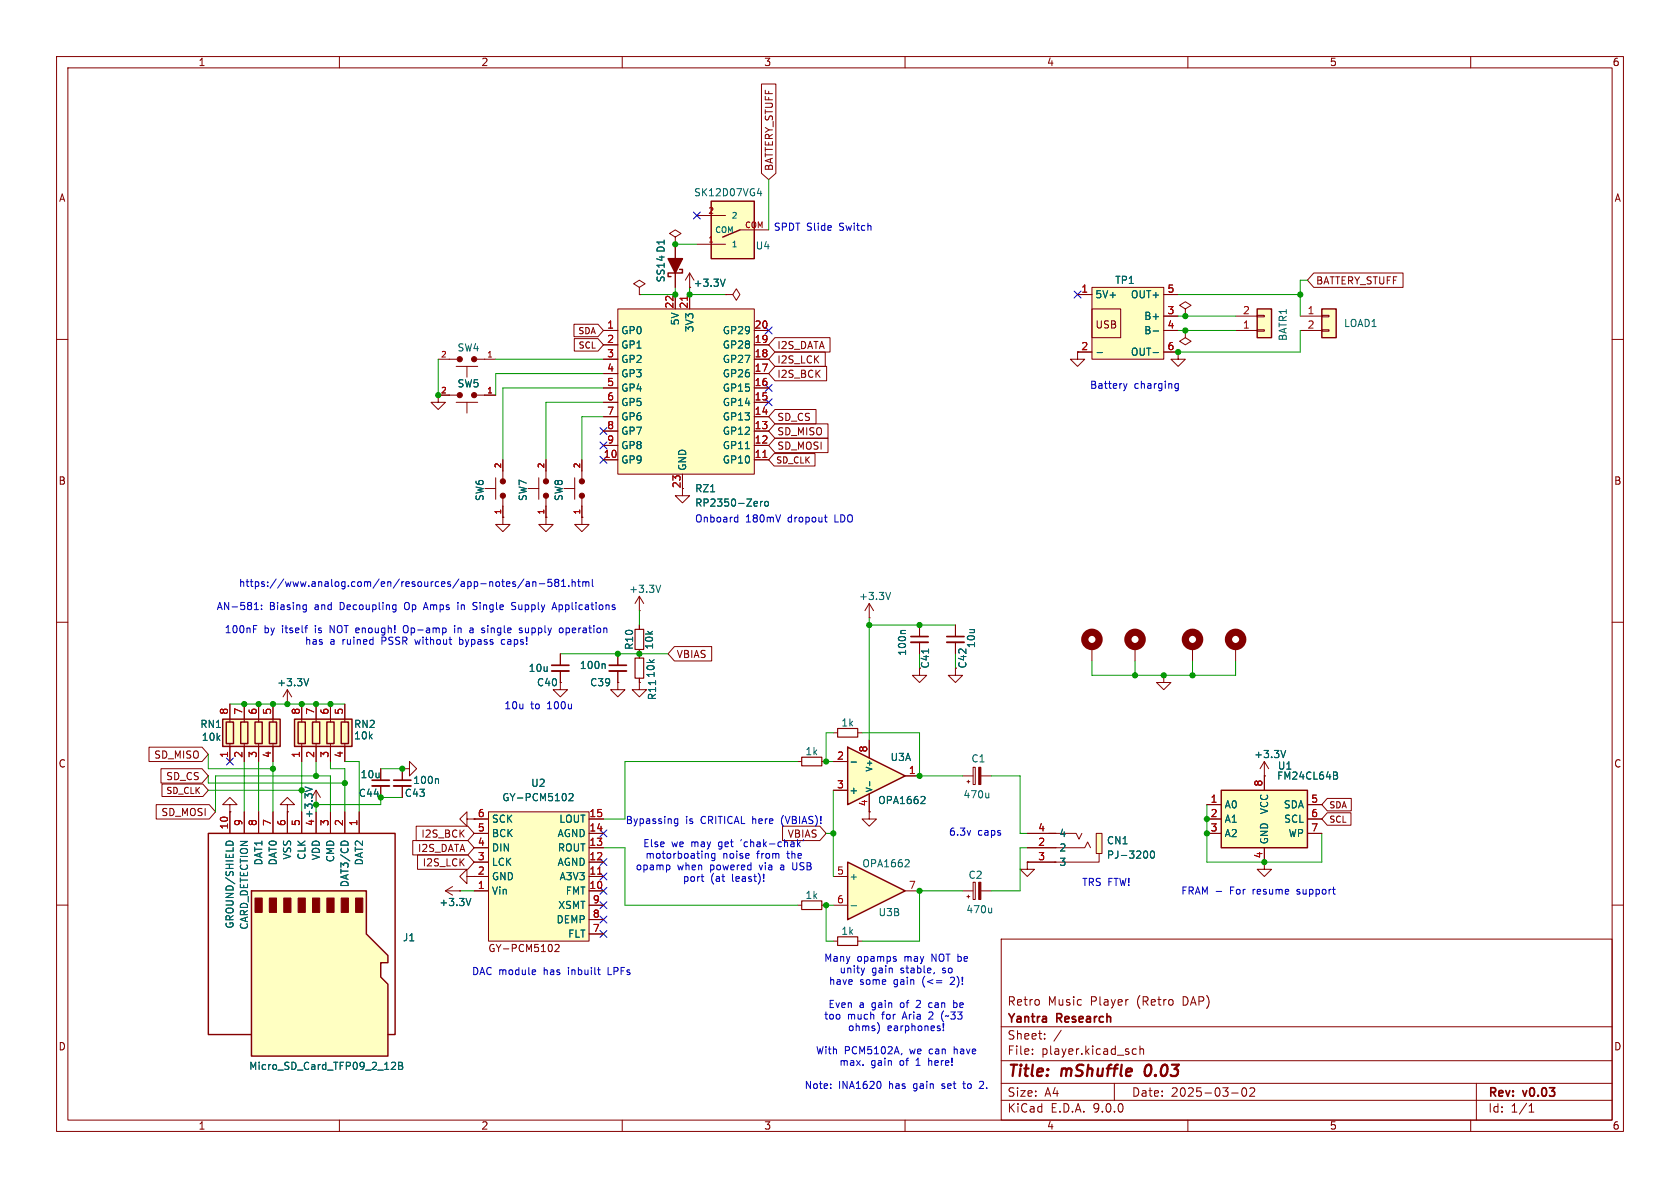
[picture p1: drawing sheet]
<svg xmlns="http://www.w3.org/2000/svg" width="297mm" height="210mm" viewBox="0 0 297 210" stroke-linecap="round" stroke-linejoin="round" font-family="sans-serif">
<g fill="none" stroke="#840000" stroke-width=".18">
<path d="M10 10h277v190h-277zM12 12h273v186h-273zM60 10v2M110 10v2M160 10v2M210 10v2M260 10v2M10 60h2M285 60h2M10 110h2M285 110h2M10 160h2"/>
<path d="M177 166h108v32h-108zM285 160h2M60 198v2M110 198v2M160 198v2M177 194.5h108M177 191.5h108M177 187.5h108M177 181.5h108M182.5 186.3v.1M182.5 185.5v.1M184.7 183.6v.1"/>
<path d="M184.7 182.8v.1M187.6 182.1l-1.3 2M197 191.5v3M200.2 186.1l.3 .3 .4-.1M200.9 185.5l-.4-.1-.3 .3M201.5 185.5l.2-.1 .4 .1 .1 .9M201.5 184.9v1.5M210 198v2M217.7 193.2h1.2M219.7 192.4l.2-.1a.81 .81 0 0 1 .6 .6 .81 .81 0 0 1-.3 .8l-.2 .1a.81 .81 0 0 1-.3-1.4zM221 192.4l.5-.1 .2 .1 .1 .3-.9 1.1h.9M260 198v2"/>
<path d="M261 191.5v6.5M270.3 196.6h.9M270.3 195.5l.4-.4v1.5"/>
</g>
<path d="M202.6 188.6a1.52 1.52 0 0 0 0 1.5" fill="none" stroke="#840000" stroke-width=".4"/>
<path d="M125.7 35.6h7.6v10.1h-7.6z" fill="#ffffc2"/>
<path d="M125.7 35.6h7.6v10.1h-7.6zM130.8 40.6l-3 1.3" fill="none" stroke="#840000" stroke-width=".25"/>
<g fill="none" stroke="#840000" stroke-width=".18">
<path d="M123.2 38.1h5.1M123.2 43.2h5.1M130.8 40.6h5.1M77.5 69.9h3.3M80.6 71.1h3.9M82.5 71.1v1.9M84.3 69.9h3.3M88.9 91.4v1.3h1.3l-1.3 1.3-1.3-1.3h1.3M88.9 91.4h.1M99.1 115.6v2M99.1 118.6v2.1M99.1 120.7v1.2h1.2l-1.2 1.3-1.3-1.3h1.3"/>
<path d="M99.1 120.7h.1"/>
</g>
<path d="M133.9 34.2h.8M134.5 33.8v.8" fill="none" stroke="#006464" stroke-width=".18"/>
<g fill="#840000" stroke="#840000" stroke-width=".18">
<circle cx="83.8" cy="69.9" r=".46"/>
<circle cx="81.3" cy="69.9" r=".46"/>
</g>
<path d="M97.5 117.6h3.1" fill="none" stroke="#840000" stroke-width=".3"/>
<path d="M97.5 118.6h3.1" fill="none" stroke="#840000" stroke-width=".33"/>
<path d="M109.2 54.6h24.1v29.2h-24.1z" fill="#ffffc2"/>
<g fill="none" stroke="#840000" stroke-width=".18">
<path d="M106.7 58.4h2.5M109.2 54.6h24.1v29.2h-24.1zM119.4 52.1v2.5M121.9 52.1v2.5M133.3 58.4h2.6M106.7 61h2.5M106.7 63.5h2.5M106.7 66h2.5M106.7 68.6h2.5M106.7 71.1h2.5M106.7 73.7h2.5M106.7 76.2h2.5"/>
<path d="M106.7 78.7h2.5M133.3 61h2.6M133.3 63.5h2.6M133.3 66h2.6M133.3 68.6h2.6M133.3 71.1h2.6M133.3 73.7h2.6M133.3 76.2h2.6M133.3 78.7h2.6M208.3 62.2v1.3h1.2l-1.2 1.3-1.3-1.3h1.3M208.3 62.2h.1M85.7 86.4h1.9"/>
<path d="M87.6 84.5v3.8M88.9 81.3v3.3M88.9 88.1v3.3M93.3 86.4h1.9M95.2 84.5v3.8M96.5 91.4v1.3h1.3l-1.3 1.3-1.3-1.3h1.3M96.5 91.4h.1M96.5 81.3v3.3M96.5 88.1v3.3M99.7 86.4h1.9M101.6 84.5v3.8M102.9 91.4v1.3h1.2l-1.2 1.3-1.3-1.3h1.3"/>
<path d="M102.9 91.4h.1M102.9 81.3v3.3M102.9 88.1v3.3M106.7 81.3h2.5M120.6 83.8v2.6M133.3 81.3h2.6M67.3 135.9v2M67.3 138.9v2.1M71.1 135.9h1.3v-1.3l1.3 1.3-1.3 1.3v-1.3M71.1 135.9h.1M71.1 135.9v2M71.1 138.9v2.1"/>
</g>
<path d="M121.5 52.4v.7M134.9 80.9h.7" fill="none" stroke="#a90000" stroke-width=".18"/>
<path d="M131.8 79.3h.7M134.5 88.6v.9M134.8 88.6l-.3 .3M135.2 88.8l.2-.2 .4 .2v.4l-.1 .2-.3 .1-.2-.1zM77.3 137.7l.2 .1v.7" fill="none" stroke="#006464" stroke-width=".18"/>
<g fill="#840000" stroke="#840000" stroke-width=".18">
<circle cx="96.5" cy="87.6" r=".46"/>
<circle cx="96.5" cy="85.1" r=".46"/>
<circle cx="88.9" cy="87.6" r=".46"/>
<circle cx="88.9" cy="85.1" r=".46"/>
<circle cx="102.9" cy="87.6" r=".46"/>
<circle cx="102.9" cy="85.1" r=".46"/>
</g>
<path d="M65.8 137.9h3M69.6 137.9h3" fill="none" stroke="#840000" stroke-width=".3"/>
<path d="M65.8 138.9h3M69.6 138.9h3" fill="none" stroke="#840000" stroke-width=".33"/>
<path d="M39.4 127.1h10.1v4.9h-10.1z" fill="#ffffc2"/>
<path d="M39.4 127.1h10.1v4.9h-10.1zM40 127.6h1.3v3.8h-1.3zM42.5 127.6h1.3v3.8h-1.3zM45.1 127.6h1.3v3.8h-1.3zM47.6 127.6h1.3v3.8h-1.3z" fill="none" stroke="#840000" stroke-width=".25"/>
<path d="M40.6 124.5v3.1M40.6 131.4v3.2M43.2 124.5v3.1M43.2 131.4v3.2M45.7 124.5v3.1M45.7 131.4v3.2M48.3 124.5v3.1M48.3 131.4v3.2" fill="none" stroke="#840000" stroke-width=".18"/>
<path d="M193 50.8h12.7v12.7h-12.7z" fill="#ffffc2"/>
<g fill="none" stroke="#840000" stroke-width=".18">
<path d="M190.5 52.1h2.5M193 54.6h5.1v5.1h-5.1zM193 50.8h12.7v12.7h-12.7zM205.7 52.1h2.6M205.7 55.9h2.6M205.7 58.4h2.6M209.5 58.4v1.3l1.1 .6-1.1 .7-1-.7 1-.6M209.5 58.4h.1M209.5 54.6l1.1-.6-1.1-.7-1 .7 1 .6v1.3M209.5 55.9h.1M193 62.2h-2.5v1.3h1.3l-1.3 1.3-1.3-1.3h1.3M205.7 62.2h2.6"/>
<path d="M168.9 118.1v1.3h1.3l-1.3 1.3-1.3-1.3h1.3M168.9 118.1h.1M193 114.3v2.5M200.7 114.3v2.5M210.8 114.3v2.5M218.4 114.3v2.5M50.8 124.5h.1M50.8 121.9l-.8 1.3M50.8 121.9l.8 1.3M50.8 121.9v2.6M170.2 137.2h1.8M170.9 138.2h.5"/>
<path d="M171.2 137.9v.5M172 135.6h.4v3.1h-.4zM173.4 137.2h1.9"/>
</g>
<path d="M203.9 58.5h.9M194 62.3h.9M203.9 62.3h.9M54.6 120l-.5 1.2M174.8 140.2v.8M174.8 140.9l-.2 .1" fill="none" stroke="#006464" stroke-width=".18"/>
<g fill="none" stroke="#840000" stroke-width="1.3">
<circle cx="193" cy="113" r="1.27"/>
<circle cx="200.7" cy="113" r="1.27"/>
<circle cx="210.8" cy="113" r="1.27"/>
<circle cx="218.4" cy="113" r="1.27"/>
</g>
<path d="M173 135.6h.4v3.1h-.4z" fill="#840000" stroke="#840000" stroke-width=".18"/>
<path d="M222.2 54.6h2.6v5.1h-2.6z" fill="#ffffc2"/>
<path d="M222.2 54.6h2.6v5.1h-2.6z" fill="none" stroke="#840000" stroke-width=".25"/>
<path d="M218.4 58.4h3.8M218.4 55.9h3.8M222.2 58.3h1.3v.2h-1.3zM222.2 55.8h1.3v.2h-1.3z" fill="none" stroke="#840000" stroke-width=".18"/>
<path d="M233.7 54.6h2.5v5.1h-2.5z" fill="#ffffc2"/>
<path d="M233.7 54.6h2.5v5.1h-2.5z" fill="none" stroke="#840000" stroke-width=".25"/>
<path d="M229.9 55.9h3.8M229.9 58.4h3.8M233.7 55.8h1.2v.2h-1.2zM233.7 58.3h1.2v.2h-1.2zM162.6 118.1v1.3h1.2l-1.2 1.3-1.3-1.3h1.3M162.6 110.5v2M162.6 113.5v2.1M168.9 110.5v2M168.9 113.5v2.1M153.7 143.5v1.3h1.2l-1.2 1.3-1.3-1.3h1.3M153.7 143.5h.1M223.5 152.4v1.3h1.3l-1.3 1.2-1.3-1.2h1.3" fill="none" stroke="#840000" stroke-width=".18"/>
<path d="M161 112.5h3.1M167.4 112.5h3" fill="none" stroke="#840000" stroke-width=".3"/>
<path d="M161 113.5h3.1M167.4 113.5h3" fill="none" stroke="#840000" stroke-width=".33"/>
<path d="M160.1 111.5h-.7l-.2 .1M164.2 114.7v.8" fill="none" stroke="#006464" stroke-width=".18"/>
<path d="M149.9 132.1l10.1 5.1-10.1 5z" fill="#ffffc2"/>
<path d="M149.9 132.1l10.1 5.1-10.1 5z" fill="none" stroke="#840000" stroke-width=".25"/>
<path d="M147.3 134.6h2.6M147.3 139.7h2.6M153.7 130.8v3.2M160 137.2h2.6M153.7 140.3v3.2" fill="none" stroke="#840000" stroke-width=".18"/>
<path d="M150.5 134.7h.9M153.7 138.2v.7M163.3 140.8l.2 .2v.3l-.8 .8h.8" fill="none" stroke="#006464" stroke-width=".18"/>
<path d="M149.9 152.4l10.1 5.1-10.1 5.1z" fill="#ffffc2"/>
<path d="M149.9 152.4l10.1 5.1-10.1 5.1z" fill="none" stroke="#840000" stroke-width=".25"/>
<path d="M205.7 119.4v1.3h1.3l-1.3 1.2-1.2-1.2h1.2M205.7 119.4h.1M147.3 154.9h2.6M160 157.5h2.6M147.3 160h2.6" fill="none" stroke="#840000" stroke-width=".18"/>
<path d="M160.5 152l.2 .2v.3l-.7 .7h.7M150.5 160.1h.9" fill="none" stroke="#006464" stroke-width=".18"/>
<path d="M193.8 147.3h1v3.6h-1z" fill="#ffffc2"/>
<g fill="none" stroke="#840000" stroke-width=".18">
<path d="M223.5 137.2h.1M223.5 134.6l-.7 1.3M223.5 134.6l.8 1.3M223.5 134.6v2.6M170.2 157.5h1.8M170.9 158.5h.5M171.2 158.2v.6M172 156h.4v3h-.4zM173.4 157.5h1.9M181.6 149.9h10.2l.5-1.1 .5 1.1M181.6 152.4h5.1M181.6 147.3h5.1"/>
<path d="M185.4 147.3h4.9l.4 1 .6-1M193.8 147.3h1v3.6h-1zM194.3 150.9v1.5h-7.9"/>
</g>
<path d="M227.3 132.7l-.4 1.2M202.7 150.5l.2 .4-.2 .7M203.5 150.6l.2-.2a.68 .68 0 0 1 .4 .7 .68 .68 0 0 1-.4 .6l-.2-.1-.1-.4zM175.3 160.5v.9M175.3 161.2l-.2 .2" fill="none" stroke="#006464" stroke-width=".18"/>
<path d="M173 156h.4v3h-.4z" fill="#840000" stroke="#840000" stroke-width=".18"/>
<path d="M215.9 139.7h15.2v10.2h-15.2z" fill="#ffffc2"/>
<path d="M215.9 139.7h15.2v10.2h-15.2z" fill="none" stroke="#840000" stroke-width=".25"/>
<g fill="none" stroke="#840000" stroke-width=".18">
<path d="M121.9 50.8h.1M121.9 48.3l-.7 1.2M121.9 48.3l.8 1.2M121.9 48.3v2.5M128.3 52.1h1.2l.7-1 .6 1-.6 1-.7-1M128.3 52.1h.1M141 134.6h.7M145.3 134.6h.7M147.3 129.5h.8M151.6 129.5h.8M223.5 137.2v2.5M78.7 157.5l1.3 .7"/>
<path d="M78.7 157.5h2.6M80 156.7l-1.3 .8M81.3 157.5h.1M82.5 154.9v-1.2l-1.2 1.2 1.2 1.3v-1.3h1.3M213.4 142.2h2.5M213.4 144.8h2.5M213.4 147.3h2.5M223.5 149.9v2.5M231.1 142.2h2.6M231.1 144.8h2.6M231.1 147.3h2.6M141 160h.7"/>
<path d="M145.3 160h.7"/>
</g>
<path d="M128.2 49.3l-.4 1.3M235.8 136.5l.6 .1v.2l-.2 .3M235.8 137.1h.4M236.2 137.1l.3 .2-.1 .3-.6 .1M83.2 158.8l-.4 1.3" fill="none" stroke="#006464" stroke-width=".18"/>
<path d="M141.7 133.9h3.6v1.5h-3.6zM148.1 128.8h3.5v1.5h-3.5zM141.7 159.3h3.6v1.5h-3.6z" fill="none" stroke="#840000" stroke-width=".2"/>
<path d="M52.1 127.1h10.1v4.9h-10.1z" fill="#ffffc2"/>
<path d="M52.1 127.1h10.1v4.9h-10.1zM52.7 127.6h1.3v3.8h-1.3zM55.2 127.6h1.3v3.8h-1.3zM57.8 127.6h1.3v3.8h-1.3zM60.3 127.6h1.3v3.8h-1.3z" fill="none" stroke="#840000" stroke-width=".25"/>
<g fill="none" stroke="#840000" stroke-width=".18">
<path d="M153.7 109.2h.1M153.7 106.7l-.8 1.3M153.7 106.7l.7 1.3M153.7 106.7v2.5M53.3 124.5v3.1M53.3 131.4v3.2M55.9 124.5v3.1M55.9 131.4v3.2M58.4 124.5v3.1M58.4 131.4v3.2M61 124.5v3.1M61 131.4v3.2"/>
<path d="M181.6 152.4v1.3h1.3l-1.3 1.2-1.3-1.2h1.3M181.6 152.4h.1M147.3 166.4h.8M151.6 166.4h.8"/>
</g>
<path d="M157.4 104.7l-.4 1.3" fill="none" stroke="#006464" stroke-width=".18"/>
<path d="M148.1 165.6h3.5v1.5h-3.5z" fill="none" stroke="#840000" stroke-width=".2"/>
<path d="M44.4 157.5h20.4v7.6l3.8 3.8v1.3h-1.3v2.5l1.3 1.3v12.7h-24.2z" fill="#ffffc2"/>
<path d="M44.4 157.5h20.4v7.6l3.8 3.8v1.3h-1.3v2.5l1.3 1.3v12.7h-24.2zM44.4 182.9h-7.6v-35.6h33v35.6h-1.2" fill="none" stroke="#840000" stroke-width=".25"/>
<g fill="#840000" stroke="#840000" stroke-width=".18">
<path d="M62.9 158.8h1.2v2.5h-1.2z"/>
<path d="M60.3 158.8h1.3v2.5h-1.3z"/>
<path d="M57.8 158.8h1.3v2.5h-1.3z"/>
<path d="M55.2 158.8h1.3v2.5h-1.3z"/>
<path d="M52.7 158.8h1.3v2.5h-1.3z"/>
<path d="M50.2 158.8h1.2v2.5h-1.2z"/>
<path d="M47.6 158.8h1.3v2.5h-1.3z"/>
<path d="M45.1 158.8h1.3v2.5h-1.3z"/>
</g>
<g fill="none" stroke="#840000" stroke-width=".18">
<path d="M40.6 142.2h1.3l-1.3-1.2-1.2 1.2h1.2v1.3M40.6 143.5h.1M40.6 143.5v3.8M43.2 143.5v3.8M45.7 143.5v3.8M48.3 143.5v3.8M50.8 142.2h1.3l-1.3-1.2-1.3 1.2h1.3v1.3M50.8 143.5h.1M50.8 143.5v3.8M53.3 143.5v3.8M55.9 143.5v3.8M58.4 143.5v3.8"/>
<path d="M61 143.5v3.8M63.5 143.5v3.8"/>
</g>
<path d="M39.9 149.1a.68 .68 0 0 1 .7-.4 .68 .68 0 0 1 .6 .4M60.3 148.9l.5-.2 .7 .2M69.4 187.8h.4l.1 .3-.7 .9h.7M70.5 187.8h.4l.2 .2-.2 .4 .2 .1 .1 .3-.2 .2h-.5zM70.5 188.4h.4" fill="none" stroke="#006464" stroke-width=".18"/>
<path d="M86.4 143.5h17.7v22.9h-17.7z" fill="#ffffc2"/>
<g fill="none" stroke="#840000" stroke-width=".18">
<path d="M134.6 14.9h2.6v15.7l-1.3 1.2-1.3-1.2zM101.5 57.3h4.2l1 1.1-1 1.1h-4.2zM101.5 59.9h4.2l1 1.1-1 1.1h-4.2zM106.7 58.4h2.5M113 50.8l-1-.6 1-.7 1 .7-1 .6v1.3M113 52.1h.1M119.4 41.9l-1-.6 1-.7 1 .7-1 .6v1.3M119.4 43.2h.1M119.4 43.2v7.6M119.4 52.1v2.5M121.9 50.8h.1M121.9 52.1v2.5"/>
<path d="M128.3 52.1h.1M133.3 58.4h2.6M137 59.7h9.7v2.5h-9.7l-1.1-1.2zM190.5 52.1h2.5M205.7 58.4h2.6M205.7 52.1h2.6M205.7 55.9h2.6M209.5 55.9h.1M209.5 58.4h.1M232.3 48.3h15.7v2.5h-15.7l-1.2-1.3zM77.5 63.5h3.3M79.5 69.9h-2v1.2h1.2l-1.2 1.3-1.3-1.3h1.3"/>
<path d="M80.6 64.8h3.9M82.5 64.8v1.9M84.3 63.5h3.3M85.6 69.9h2M106.7 63.5h2.5M106.7 61h2.5M106.7 66h2.5M106.7 68.6h2.5M106.7 71.1h2.5M106.7 73.7h2.5M106.7 76.2h2.5M106.7 78.7h2.5"/>
<path d="M133.3 63.5h2.6M133.3 61h2.6M133.3 66h2.6M133.3 68.6h2.6M133.3 71.1h2.6M133.3 73.7h2.6M133.3 76.2h2.6M133.3 78.7h2.6M137 64.8h9.1v2.5h-9.1l-1.1-1.3zM137 74.9h9.4v2.6h-9.4l-1.1-1.3zM137 77.5h9.4v2.5h-9.4l-1.1-1.3zM137 72.4h7.3v2.5h-7.3l-1.1-1.2z"/>
<path d="M137 62.2h8.9v2.6h-8.9l-1.1-1.3zM190.5 62.2h2.5M205.7 62.2h2.6M208.3 62.2h.1M88.9 91.4h.1M88.9 81.3v2M88.9 89.4v2M96.5 91.4h.1M96.5 81.3v2M96.5 89.4v2M102.9 91.4h.1M102.9 81.3v2"/>
<path d="M102.9 89.4v2M106.7 81.3h2.5M120.6 83.8v3.8h1.3l-1.3 1.3-1.2-1.3h1.2M133.3 81.3h2.6M136.9 80.2h7.2v2.2h-7.2l-1-1.1zM99.1 115.6v2M99.1 118.6v2.1M109.2 115.6v2M109.2 118.6v2.1M113 108h.1M113 105.4v2.6M113 110.5v.8"/>
<path d="M113 114.8v1.5M113 119.9v.8M113 105.4l-.7 1.3M113 105.4l.8 1.3M119.2 114.3h6.6v2.5h-6.6l-1.1-1.2zM162.6 110.5v2M162.6 113.5v2.1M168.9 118.1h.1M168.9 110.5v2M168.9 113.5v2.1M26.3 132.1h9.4l1.1 1.3-1.1 1.2h-9.4zM28.5 135.9h7.2l1.1 1.3-1.1 1.2h-7.2z"/>
<path d="M28.6 138.6h7.3l.9 1.1-.9 1.1h-7.3zM40.6 124.5v2.5M40.6 132.1v2.5M43.2 124.5v2.5M43.2 132.1v2.5M45.7 124.5v2.5M45.7 132.1v2.5M48.3 124.5v2.5M48.3 132.1v2.5M50.8 124.5h.1M53.3 124.5v2.5M53.3 132.1v2.5"/>
<path d="M55.9 139.7l.7 1.3M55.9 124.5v2.5M55.9 132.1v2.5M58.4 124.5v2.5M58.4 132.1v2.5M61 124.5v2.5M61 132.1v2.5M67.3 135.9v2M67.3 138.9v2.1M71.1 135.9h.1M71.1 135.9v2M71.1 138.9v2.1"/>
<path d="M99.1 120.7h.1M109.2 120.7v1.2h1.3l-1.3 1.3-1.3-1.3h1.3M109.2 120.7h.1M113 120.7v1.2h1.3l-1.3 1.3-1.2-1.3h1.2M113 120.7h.1M147.3 134.6h2.6M147.3 139.7h2.6M153.7 130.8v3.2M160 137.2h2.6M223.5 137.2h.1M223.5 137.2v2.5M27.6 142.2h9.4l1.1 1.3-1.1 1.3h-9.4z"/>
<path d="M40.6 143.5h.1M40.6 143.5v3.8M43.2 143.5v3.8M45.7 143.5v3.8M48.3 143.5v3.8M50.8 143.5h.1M50.8 143.5v3.8M53.3 143.5v3.8M55.9 143.5v3.8M58.4 143.5v3.8M61 143.5v3.8M63.5 143.5v3.8"/>
<path d="M73 148.6h9.7l1.1 1.3-1.1 1.2h-9.7zM73.6 146h9.1l1.1 1.3-1.1 1.3h-9.1zM73.8 151.1h8.9l1.1 1.3-1.1 1.3h-8.9zM81.3 157.5h.1M82.5 144.8v-1.3l-1.2 1.3 1.2 1.3v-1.3h1.3M83.8 144.8h.1M83.8 144.8h2.6M83.8 147.3h2.6M83.8 149.9h2.6M83.8 152.4h2.6M83.8 154.9h2.6M83.8 157.5h2.6"/>
<path d="M86.4 143.5h17.7v22.9h-17.7zM104.1 144.8h2.6M104.1 147.3h2.6M104.1 149.9h2.6M104.1 152.4h2.6M104.1 154.9h2.6M104.1 157.5h2.6M138.3 146h6.6l1.1 1.3-1.1 1.3h-6.6zM153.7 143.5h.1M153.7 140.3v3.2M181.6 152.4h.1M181.6 147.3h5.1"/>
<path d="M181.6 149.9h5.1M181.6 152.4h5.1M213.4 144.8h2.5M213.4 147.3h2.5M213.4 142.2h2.5M223.5 149.9v2.5M231.1 144.8h2.6M231.1 147.3h2.6M231.1 142.2h2.6M234.6 141.1h4.3v2.2h-4.3l-.9-1.1zM234.6 143.7h4.2v2.2h-4.2l-.9-1.1zM98.1 167.1l.5-.2 .2 .4-.7 .9h.7"/>
<path d="M104.1 160h2.6M104.1 162.6h2.6M104.1 165.1h2.6"/>
</g>
<path d="M121.5 52.4v.7M134.9 80.9h.7M105.7 154.5h.7" fill="none" stroke="#a90000" stroke-width=".18"/>
<g fill="none" stroke="#006464" stroke-width=".18">
<path d="M128.2 49.3l-.4 1.3M203.9 58.5h.9M131.8 79.3h.7M194 62.3h.9M203.9 62.3h.9M134.5 88.6v.9M134.8 88.6l-.3 .3M135.2 88.8l.2-.2 .4 .2v.4l-.1 .2-.3 .1-.2-.1zM54.6 120l-.5 1.2M106.8 117.3l.2 .2v.7M116.8 103.4l-.4 1.3M160.1 111.5h-.7l-.2 .1"/>
<path d="M164.2 114.7v.8M53.9 139.1l1.3 .4M77.3 137.7l.2 .1v.7M115.9 120.3v.7M150.5 134.7h.9M153.7 138.2v.7M227.3 132.7l-.4 1.2M235.8 136.5l.6 .1v.2l-.2 .3M235.8 137.1h.4M236.2 137.1l.3 .2-.1 .3-.6 .1M39.9 149.1a.68 .68 0 0 1 .7-.4 .68 .68 0 0 1 .6 .4M60.3 148.9l.5-.2 .7 .2"/>
<path d="M83.2 158.8l-.4 1.3M100.6 140.4l.5-.1 .2 .3-.8 .9h.8M163.3 140.8l.2 .2v.3l-.8 .8h.8M202.7 150.5l.2 .4-.2 .7M203.5 150.6l.2-.2a.68 .68 0 0 1 .4 .7 .68 .68 0 0 1-.4 .6l-.2-.1-.1-.4zM69.4 187.8h.4l.1 .3-.7 .9h.7M70.5 187.8h.4l.2 .2-.2 .4 .2 .1 .1 .3-.2 .2h-.5zM70.5 188.4h.4"/>
</g>
<path d="M107.7 117.6h3" fill="none" stroke="#840000" stroke-width=".3"/>
<path d="M107.7 118.6h3" fill="none" stroke="#840000" stroke-width=".33"/>
<path d="M112.3 111.3h1.5v3.5h-1.5zM112.3 116.3h1.5v3.6h-1.5z" fill="none" stroke="#840000" stroke-width=".2"/>
<g fill="#840000" stroke="#840000" stroke-width=".18">
<circle cx="83.8" cy="63.5" r=".46"/>
<circle cx="81.3" cy="63.5" r=".46"/>
</g>
<path d="M118.1 45.7h2.5l-1.2 2.6z" fill="#840000" stroke="#840000" stroke-width=".25"/>
<path d="M120.1 47.6h.5v.7h-2.5v.6h.5" fill="none" stroke="#840000" stroke-width=".25"/>
<g fill="none" stroke="#009600" stroke-width=".18">
<path d="M135.9 31.8v8.8M119.4 50.8v1.3h-6.4M119.4 43.2h3.8M121.9 50.8v1.3h6.4M208.3 52.1h21.6M208.3 58.4h10.1M208.3 55.9h10.1M229.9 58.4v3.8h-21.6M231.1 49.5h-1.2v6.4M77.5 63.5v6.4M87.6 63.5h19.1M106.7 66h-19.1v3.9"/>
<path d="M106.7 68.6h-17.8v12.7M106.7 71.1h-10.2v10.2M106.7 73.7h-3.8v7.6M99.1 115.6h19M113 108v2.5M153.7 109.2v21.6M153.7 110.5h15.2M168.9 115.6v2.5M193 116.8v2.6h25.4v-2.6M200.7 116.8v2.6M210.8 116.8v2.6M36.8 133.4v2.5h11.5"/>
<path d="M36.8 137.2v1.2h24.2M36.8 139.7h16.5M40.6 124.5h20.4M43.2 134.6v8.9M45.7 134.6v8.9M48.3 134.6v8.9M53.3 134.6v8.9M55.9 134.6v2.6M58.4 134.6v1.3h2.6v7.6M61 134.6h2.5v8.9M67.3 135.9h3.8M141 134.6h-30.5v10.2h-3.8"/>
<path d="M147.3 129.5h-1.3v5.1h1.3M147.3 139.7v15.2M152.4 129.5h10.2v7.7h7.6M175.3 137.2h5v10.1h1.3M38.1 143.5v-6.3h20.3v6.3M71.1 141h-3.8v1.2h-11.4M81.3 157.5h2.5M106.7 149.9h3.8v10.1h30.5M146 147.3h1.3M170.2 157.5h-7.6v8.9h-10.2M181.6 149.9h-1.3v7.6h-5M213.4 142.2v10.2h20.3v-5.1"/>
<path d="M147.3 160h-1.3v6.4h1.3"/>
</g>
<g fill="none" stroke="#000084" stroke-width=".18">
<path d="M122.6 37.5l1.2 1.2M123.8 37.5l-1.2 1.2M135.3 57.8l1.2 1.2M136.5 57.8l-1.2 1.2M189.9 51.5l1.2 1.2M191.1 51.5l-1.2 1.2M106.1 75.6l1.2 1.2M106.1 78.1l1.2 1.2M107.3 75.6l-1.2 1.2M107.3 78.1l-1.2 1.2M135.3 70.5l1.2 1.2M135.3 68l1.2 1.2"/>
<path d="M136.5 70.5l-1.2 1.2M136.5 68l-1.2 1.2M106.1 80.7l1.2 1.2M107.3 80.7l-1.2 1.2M40 134l1.2 1.2M41.2 134l-1.2 1.2M106.1 146.7l1.2 1.2M106.1 159.4l1.2 1.2M106.1 154.3l1.2 1.2M106.1 151.8l1.2 1.2M106.1 156.9l1.2 1.2M107.3 146.7l-1.2 1.2"/>
<path d="M107.3 159.4l-1.2 1.2M107.3 154.3l-1.2 1.2M107.3 151.8l-1.2 1.2M107.3 156.9l-1.2 1.2M106.1 162l1.2 1.2M106.1 164.5l1.2 1.2M107.3 162l-1.2 1.2M107.3 164.5l-1.2 1.2"/>
</g>
<g fill="none" stroke="#0000c2" stroke-width=".18">
<path d="M198.6 67.8l.3 .9M198.9 68.7l-.1 .3M199.2 67.8l-.3 .9M207.8 68.5l.1 .2 .4-.1M208.3 67.8v1l-.2 .3-.3-.1M208.3 67.9l-.4-.1-.1 .1M130.1 91.4l.3 .1M130.4 91v1.3M130.4 92.2l-.3 .1M138 91l-.4 1.3M145.7 91.4h.5M145.9 92.1l.3 .2"/>
<path d="M44.8 111.2h.4M44.8 110.6h.6M45 107.8h.7M45.1 106.8l.2-.3v1.3M46.2 107.6v.2M46.2 107v.1M53.8 106.9l.4 .1M53.9 111h.5M54.2 107.7l-.4 .1M54.2 106.9v1l-.3 .3M54.4 110.6h-.3M69.6 106.9l.4 .1"/>
<path d="M70 107.7l-.4 .1M70 106.9v1l-.1 .2-.3 .1M71.8 110.6a.43 .43 0 0 0-.5 .4v.4a.43 .43 0 0 0 .5 .5M75 107.4h.6M75.3 106.5l-.5 1.3M80.4 110.6v.1M80.4 111v.9M80.9 106.5v.1M80.9 106.9v.9M81.2 112.6v1.3M81.2 113.8l.2 .1M81.4 113.1h-.2"/>
<path d="M83.2 111h.3l.1 .2v.7M83.6 107.7h.6M83.6 106.9l.1 .1 .5 .2M83.6 111.8l-.4 .1M83.6 111.3l-.4 .1M84.3 106.6l-.4-.1-.3 .2M88.7 113.1l-.1 .6 .1 .1 .4 .1M91.1 102.9l-.3-.1-.2 .2 .1 .2 .4 .1v.3h-.5M91.2 106.6l-.5-.1-.2 .1v.4l.5 .2 .2 .3-.3 .3-.5-.1M91.8 111.2l.5 .4-.1 .3-.4-.1M92.3 111.1l-.3-.1-.2 .2M92.6 102.3l-1.1 1.7"/>
<path d="M92.9 111l.1 .8M93 102.9h.5l.1 .8M93.6 103.1l-.4 .1-.2 .2 .2 .3 .4-.1M94.2 103l.2-.2 .3 .1v.8M94.2 102.8v.9M95.3 103.2h1M97.5 102.4h-.6v.6l.1-.1 .5 .1 .1 .1-.1 .5-.2 .1-.4-.1M97.6 107.8l.4-1.3 .4 1.3M97.7 107.4h.6M98.3 103l-.2 .2v.4l.2 .1 .4-.1 .1-.2v-.2l-.3-.2M98.3 103l-.2-.3 .2-.3h.2l.3 .2-.3 .4M98.3 103h.2"/>
<path d="M99.1 111l.3 .1 .1 .1v.5l-.4 .2M99.3 103.7h.7M99.3 102.8l.3-.4v1.3M100.1 111.8l.4 .1M100.1 111v1.3M100.5 111l-.4 .1M100.5 103.6v.1M101.1 103l.2-.2 .3 .1 .1 .8M101.1 102.4v1.3M102.1 102.8h.5M102.3 102.4v1.1l.3 .2M103 103l.4-.2 .2 .2"/>
<path d="M103 102.8v.9M103.6 103l.1-.2 .3 .1 .1 .8M103.6 103v.7M104.7 102.4v1.1l.2 .2M118.3 153l.1 .5-.2 .3M119.8 144.7v1.1l-.2 .2-.3-.1M119.8 144.8l-.3-.1-.3 .3 .1 .5h.5M123.9 155h.5M124.2 155.7l.2 .1M125.2 150.9v.8M125.9 150.9l-.1 .2v.5l.2 .1h.4M126 150.9h.4"/>
<path d="M126.4 150.9v1l-.3 .2h-.3M134.9 154.6l.1 .7M135 155.7v.1M135 154.5v.8M135.1 154.6l-.1 .7M140.1 152.5v1l.3 .3M141 148.4v1.3M141.1 149.2l.4 .5M141.5 148.8l-.5 .5M215 157.6h1M94.3 171.4l.3 .1 .1 .2-.6 .2M94.6 172.2l-.3 .1"/>
<path d="M105.6 171.4h.5M105.9 172.2l.2 .1M152.8 171.1l-.3 .9M158.3 169.5l.2 .2-.2 .2M158.3 169.1h.1M164.4 177.3l-.2 .2v.4l.2 .2M165.2 171.9l-.1 .3M166.6 179.1l-.2 .5 .2 .7M168.6 176.8v1.3M168.6 178.1h.4M169 177.3h-.4M146.9 192.3v.1"/>
<path d="M146.9 191.6v.2M152.6 188.2v.1M155.2 180.8a1.49 1.49 0 0 1 0 1.8M155.6 191.3l.1 .3-.1 .7M159.4 186.2l-.1 .3M166.1 181.8l.1 .2-.1 .2M166.1 181.4h.1M166.7 181l.1 .7M166.8 182.1v.1M166.8 180.9v.8M166.8 181v.7M170.2 191.6h.5"/>
<path d="M170.4 191.2v1.2M173.6 191.2l-.4 .1M173.8 191.7l-.7 .7h.8"/>
</g>
<g fill="#009600" stroke="#009600" stroke-width=".18">
<circle cx="109.2" cy="115.6" r=".46"/>
<circle cx="53.3" cy="124.5" r=".46"/>
<circle cx="55.9" cy="124.5" r=".46"/>
<circle cx="48.3" cy="124.5" r=".46"/>
<circle cx="50.8" cy="124.5" r=".46"/>
<circle cx="67.3" cy="141" r=".46"/>
<circle cx="71.1" cy="135.9" r=".46"/>
<circle cx="45.7" cy="124.5" r=".46"/>
<circle cx="43.2" cy="124.5" r=".46"/>
<circle cx="58.4" cy="124.5" r=".46"/>
<circle cx="223.5" cy="152.4" r=".46"/>
<circle cx="213.4" cy="144.8" r=".46"/>
<circle cx="213.4" cy="147.3" r=".46"/>
<circle cx="205.7" cy="119.4" r=".46"/>
<circle cx="200.7" cy="119.4" r=".46"/>
<circle cx="113" cy="115.6" r=".46"/>
<circle cx="146" cy="160" r=".46"/>
<circle cx="119.4" cy="43.2" r=".46"/>
<circle cx="121.9" cy="52.1" r=".46"/>
<circle cx="119.4" cy="52.1" r=".46"/>
<circle cx="55.9" cy="137.2" r=".46"/>
<circle cx="53.3" cy="139.7" r=".46"/>
<circle cx="55.9" cy="142.2" r=".46"/>
<circle cx="48.3" cy="135.9" r=".46"/>
<circle cx="61" cy="138.4" r=".46"/>
<circle cx="153.7" cy="110.5" r=".46"/>
<circle cx="162.6" cy="110.5" r=".46"/>
<circle cx="146" cy="134.6" r=".46"/>
<circle cx="147.3" cy="147.3" r=".46"/>
<circle cx="162.6" cy="157.5" r=".46"/>
<circle cx="162.6" cy="137.2" r=".46"/>
<circle cx="209.5" cy="55.9" r=".46"/>
<circle cx="208.3" cy="62.2" r=".46"/>
<circle cx="209.5" cy="58.4" r=".46"/>
<circle cx="229.9" cy="52.1" r=".46"/>
<circle cx="210.8" cy="119.4" r=".46"/>
<circle cx="77.5" cy="69.9" r=".46"/>
</g>
<g font-size="2.8" fill="#840000">
<text x="178" y="190.9">Title:</text>
<text x="187.7" y="190.9">mShuffle</text>
<text x="203.2" y="190.9">0.03</text>
</g>
<g font-size="2.1" fill="#840000">
<text x="178" y="178">Retro</text>
<text x="185.2" y="178">Music</text>
<text x="192.8" y="178">Player</text>
<text x="201.1" y="178">(Retro</text>
<text x="209.3" y="178">DAP)</text>
<text x="178" y="184">Sheet:</text>
<text x="178" y="181.2">Yantra</text>
<text x="186.9" y="181.2">Research</text>
<text x="178" y="186.7">File:</text>
<text x="184.1" y="186.7">player.kicad_sch</text>
<text x="178" y="196.9">KiCad</text>
<text x="178" y="194.1">Size:</text>
<text x="184.7" y="194.1">A4</text>
<text x="185.7" y="196.9">E.D.A.</text>
<text x="193.3" y="196.9">9.0.0</text>
<text x="200" y="194.1">Date:</text>
<text x="207" y="194.1">2025-03-02</text>
<text x="263" y="194.3">Rev:</text>
<text x="263" y="196.9">Id:</text>
<text x="267.1" y="196.9">1/1</text>
<text x="269.4" y="194.3">v0.03</text>
</g>
<g font-size="1.8" fill="#840000">
<text x="35" y="11.9">1</text>
<text x="85" y="11.9">2</text>
<text x="135" y="11.9">3</text>
<text x="185" y="11.9">4</text>
<text x="235" y="11.9">5</text>
<text x="285" y="11.9">6</text>
<text x="10.3" y="35.9">A</text>
<text x="136.8" y="30.3" transform="rotate(-90 136.8 30.3)">BATTERY_STUFF</text>
<text x="285.3" y="35.9">A</text>
<text x="232.6" y="50.5">BATTERY_STUFF</text>
<text x="193.6" y="58.3">USB</text>
<text x="137.3" y="61.9">I2S_DATA</text>
<text x="137.3" y="64.5">I2S_LCK</text>
<text x="137.3" y="67">I2S_BCK</text>
<text x="137.3" y="77.2">SD_MISO</text>
<text x="137.3" y="74.6">SD_CS</text>
<text x="137.3" y="79.7">SD_MOSI</text>
<text x="10.3" y="85.9">B</text>
<text x="120.4" y="86.4" transform="rotate(-90 120.4 86.4)">23</text>
<text x="285.3" y="85.9">B</text>
<text x="119.5" y="116.5">VBIAS</text>
<text x="10.3" y="135.9">C</text>
<text x="27.2" y="134.3">SD_MISO</text>
<text x="285.3" y="135.9">C</text>
<text x="29.3" y="138.1">SD_CS</text>
<text x="28.4" y="144.5">SD_MOSI</text>
<text x="74.4" y="148.3">I2S_BCK</text>
<text x="73.8" y="150.8">I2S_DATA</text>
<text x="74.6" y="153.4">I2S_LCK</text>
<text x="84.4" y="154.7">2</text>
<text x="86.2" y="168.5">GY-PCM5102</text>
<text x="10.3" y="185.9">D</text>
<text x="285.3" y="185.9">D</text>
<text x="35" y="199.9">1</text>
<text x="85" y="199.9">2</text>
<text x="135" y="199.9">3</text>
<text x="185" y="199.9">4</text>
<text x="235" y="199.9">5</text>
<text x="285" y="199.9">6</text>
</g>
<g font-size="1.8" fill="#006464">
<text x="122.6" y="34.9">SK12D07VG4</text>
<text x="133.5" y="44.3">U4</text>
<text x="117.7" y="50" transform="rotate(-90 117.7 50)">SS14 D1</text>
<text x="122.5" y="50.9">+3.3V</text>
<text x="193.5" y="52.9">5V+</text>
<text x="197.1" y="50.4">TP1</text>
<text x="199.8" y="52.9">OUT+</text>
<text x="109.7" y="59.3">GP0</text>
<text x="120.2" y="57.6" transform="rotate(-90 120.2 57.6)">5V</text>
<text x="122.8" y="58.8" transform="rotate(-90 122.8 58.8)">3V3</text>
<text x="127.7" y="59.3">GP29</text>
<text x="202.2" y="56.7">B+</text>
<text x="202.2" y="59.3">B-</text>
<text x="237.5" y="58">LOAD1</text>
<text x="80.8" y="62.3">SW4</text>
<text x="109.7" y="61.8">GP1</text>
<text x="109.7" y="64.4">GP2</text>
<text x="127.7" y="61.8">GP28</text>
<text x="127.7" y="64.4">GP27</text>
<text x="199.8" y="63.1">OUT-</text>
<text x="227.7" y="60.4" transform="rotate(-90 227.7 60.4)">BATR1</text>
<text x="80.8" y="68.7">SW5</text>
<text x="109.7" y="66.9">GP3</text>
<text x="109.7" y="69.4">GP4</text>
<text x="109.7" y="72">GP5</text>
<text x="127.7" y="66.9">GP26</text>
<text x="127.7" y="69.4">GP15</text>
<text x="127.7" y="72">GP14</text>
<text x="109.7" y="74.5">GP6</text>
<text x="109.7" y="77.1">GP7</text>
<text x="127.7" y="74.5">GP13</text>
<text x="127.7" y="77.1">GP12</text>
<text x="109.7" y="79.6">GP8</text>
<text x="109.7" y="82.1">GP9</text>
<text x="121.5" y="83.3" transform="rotate(-90 121.5 83.3)">GND</text>
<text x="127.7" y="79.6">GP11</text>
<text x="127.7" y="82.1">GP10</text>
<text x="85.7" y="88.7" transform="rotate(-90 85.7 88.7)">SW6</text>
<text x="93.3" y="88.7" transform="rotate(-90 93.3 88.7)">SW7</text>
<text x="99.7" y="88.7" transform="rotate(-90 99.7 88.7)">SW8</text>
<text x="122.8" y="89.8">RP2350-Zero</text>
<text x="122.8" y="87.2">RZ1</text>
<text x="111.1" y="105">+3.3V</text>
<text x="151.8" y="106.3">+3.3V</text>
<text x="93.4" y="119">10u</text>
<text x="102.4" y="118.5">100n</text>
<text x="112.1" y="115" transform="rotate(-90 112.1 115)">R10</text>
<text x="115.6" y="114.9" transform="rotate(-90 115.6 114.9)">10k</text>
<text x="115.9" y="119.9" transform="rotate(-90 115.9 119.9)">10k</text>
<text x="160.4" y="116" transform="rotate(-90 160.4 116)">100n</text>
<text x="164.4" y="118.3" transform="rotate(-90 164.4 118.3)">C41</text>
<text x="171" y="118.3" transform="rotate(-90 171 118.3)">C42</text>
<text x="172.6" y="114.7" transform="rotate(-90 172.6 114.7)">10u</text>
<text x="48.9" y="121.5">+3.3V</text>
<text x="94.8" y="121.5">C40</text>
<text x="104.2" y="121.5">C39</text>
<text x="116.2" y="123.9" transform="rotate(-90 116.2 123.9)">R11</text>
<text x="35.3" y="128.9">RN1</text>
<text x="35.6" y="131.2">10k</text>
<text x="62.5" y="130.9">10k</text>
<text x="62.5" y="128.9">RN2</text>
<text x="148.6" y="128.6">1k</text>
<text x="63.6" y="137.8">10u</text>
<text x="142.3" y="133.7">1k</text>
<text x="157.3" y="134.7">U3A</text>
<text x="171.6" y="135">C1</text>
<text x="221.6" y="134.2">+3.3V</text>
<text x="225.8" y="136.2">U1</text>
<text x="63.3" y="141.1">C44</text>
<text x="71.5" y="141.1">C43</text>
<text x="72.9" y="138.8">100n</text>
<text x="88.7" y="141.8">GY-PCM5102</text>
<text x="93.8" y="139.3">U2</text>
<text x="150.1" y="140.6">+</text>
<text x="155.1" y="142.3">OPA1662</text>
<text x="170.2" y="141.3">470u</text>
<text x="216.4" y="143.1">A0</text>
<text x="225.7" y="138">FM24CL64B</text>
<text x="226.9" y="143.1">SDA</text>
<text x="86.9" y="145.6">SCK</text>
<text x="86.9" y="148.2">BCK</text>
<text x="98.5" y="148.2">AGND</text>
<text x="98.8" y="145.6">LOUT</text>
<text x="187.2" y="148.2">4</text>
<text x="195.6" y="149.5">CN1</text>
<text x="216.4" y="145.6">A1</text>
<text x="216.4" y="148.2">A2</text>
<text x="224.4" y="149.4" transform="rotate(-90 224.4 149.4)">GND</text>
<text x="224.4" y="144" transform="rotate(-90 224.4 144)">VCC</text>
<text x="226.9" y="145.6">SCL</text>
<text x="227.7" y="148.2">WP</text>
<text x="46.6" y="153.1" transform="rotate(-90 46.6 153.1)">DAT1</text>
<text x="49.1" y="153.1" transform="rotate(-90 49.1 153.1)">DAT0</text>
<text x="51.7" y="152" transform="rotate(-90 51.7 152)">VSS</text>
<text x="54.2" y="152.1" transform="rotate(-90 54.2 152.1)">CLK</text>
<text x="56.7" y="152.2" transform="rotate(-90 56.7 152.2)">VDD</text>
<text x="59.3" y="152.5" transform="rotate(-90 59.3 152.5)">CMD</text>
<text x="64.4" y="153.1" transform="rotate(-90 64.4 153.1)">DAT2</text>
<text x="86.9" y="150.7">DIN</text>
<text x="86.9" y="153.3">LCK</text>
<text x="86.9" y="155.8">GND</text>
<text x="98.5" y="153.3">AGND</text>
<text x="98.5" y="150.7">ROUT</text>
<text x="98.8" y="155.8">A3V3</text>
<text x="150.1" y="155.8">+</text>
<text x="152.4" y="153.5">OPA1662</text>
<text x="171.1" y="155.5">C2</text>
<text x="187.2" y="153.3">3</text>
<text x="187.2" y="150.7">2</text>
<text x="195.6" y="152">PJ-3200</text>
<text x="61.8" y="156.9" transform="rotate(-90 61.8 156.9)">DAT3/CD</text>
<text x="77.6" y="160.4">+3.3V</text>
<text x="86.9" y="158.3">Vin</text>
<text x="98.6" y="160.9">XSMT</text>
<text x="99.9" y="158.3">FMT</text>
<text x="142.3" y="159.1">1k</text>
<text x="170.7" y="161.6">470u</text>
<text x="41.5" y="164.3" transform="rotate(-90 41.5 164.3)">GROUND/SHIELD</text>
<text x="44" y="164.4" transform="rotate(-90 44 164.4)">CARD_DETECTION</text>
<text x="71.1" y="166.6">J1</text>
<text x="98.3" y="163.4">DEMP</text>
<text x="100.3" y="166">FLT</text>
<text x="148.6" y="165.5">1k</text>
<text x="155.2" y="162.2">U3B</text>
<text x="44" y="189.3">Micro_SD_Card_TFP09_2_12B</text>
</g>
<g font-size="1.8" fill="#0000c2">
<text x="136.7" y="41">SPDT Slide</text>
<text x="148.5" y="41">Switch</text>
<text x="192.6" y="68.9">Battery</text>
<text x="200.5" y="68.9">charging</text>
<text x="122.8" y="92.6">Onboard</text>
<text x="131.8" y="92.6">180mV</text>
<text x="139.4" y="92.6">dropout</text>
<text x="147.8" y="92.6">LDO</text>
<text x="42.1" y="104">https://www.analog.com/en/resources/app-notes/an-581.html</text>
<text x="38.2" y="108">AN-581:</text>
<text x="39.6" y="112.1">100nF</text>
<text x="46.7" y="112.1">by</text>
<text x="47.6" y="108">Biasing</text>
<text x="50" y="112.1">itself</text>
<text x="55.7" y="108">and</text>
<text x="56" y="112.1">is</text>
<text x="58.8" y="112.1">NOT enough!</text>
<text x="60.3" y="108">Decoupling</text>
<text x="72" y="108">Op</text>
<text x="72.2" y="112.1">Op-amp</text>
<text x="75.6" y="108">Amps</text>
<text x="81.4" y="112.1">in</text>
<text x="81.8" y="108">in</text>
<text x="84.3" y="112.1">a</text>
<text x="84.7" y="108">Single</text>
<text x="86.6" y="112.1">single</text>
<text x="91.7" y="108">Supply</text>
<text x="93.5" y="112.1">supply</text>
<text x="99.2" y="108">Applications</text>
<text x="100.8" y="112.1">operation</text>
<text x="53.8" y="114.2">has</text>
<text x="58.3" y="114.2">a</text>
<text x="60.6" y="114.2">ruined</text>
<text x="67.7" y="114.2">PSSR</text>
<text x="73.9" y="114.2">without</text>
<text x="81.9" y="114.2">bypass</text>
<text x="89.5" y="114.2">caps!</text>
<text x="89.1" y="125.6">10u</text>
<text x="93.8" y="125.6">to</text>
<text x="96.9" y="125.6">100u</text>
<text x="110.5" y="145.9">Bypassing</text>
<text x="113.6" y="150">Else</text>
<text x="118.7" y="150">we</text>
<text x="121.2" y="145.9">is</text>
<text x="122.3" y="150">may</text>
<text x="124" y="145.9">CRITICAL here</text>
<text x="127.3" y="150">get</text>
<text x="131.4" y="150">'chak-chak'</text>
<text x="138.6" y="145.9">(VBIAS)!</text>
<text x="139.2" y="148.3">VBIAS</text>
<text x="167.7" y="147.9">6.3v</text>
<text x="172.8" y="147.9">caps</text>
<text x="112.3" y="154">opamp</text>
<text x="114" y="152">motorboating</text>
<text x="119.7" y="154">when</text>
<text x="125.6" y="154">powered</text>
<text x="127.8" y="152">noise</text>
<text x="133.9" y="152">from</text>
<text x="134.5" y="154">via</text>
<text x="138.4" y="154">a</text>
<text x="139.5" y="152">the</text>
<text x="140.8" y="154">USB</text>
<text x="120.6" y="156.1">port</text>
<text x="125.6" y="156.1">(at</text>
<text x="129.5" y="156.1">least)!</text>
<text x="191.2" y="156.8">TRS FTW!</text>
<text x="208.7" y="158.3">FRAM -</text>
<text x="217.5" y="158.3">For</text>
<text x="221.7" y="158.3">resume</text>
<text x="229.7" y="158.3">support</text>
<text x="83.3" y="172.6">DAC module</text>
<text x="96.2" y="172.6">has</text>
<text x="100.7" y="172.6">inbuilt</text>
<text x="107.9" y="172.6">LPFs</text>
<text x="145.6" y="170.2">Many</text>
<text x="148.3" y="172.3">unity</text>
<text x="151.5" y="170.2">opamps</text>
<text x="154.1" y="172.3">gain</text>
<text x="159.3" y="172.3">stable,</text>
<text x="160" y="170.2">may</text>
<text x="165" y="170.2">NOT be</text>
<text x="166.9" y="172.3">so</text>
<text x="146.4" y="178.4">Even</text>
<text x="146.5" y="174.3">have</text>
<text x="151.9" y="178.4">a</text>
<text x="152" y="174.3">some</text>
<text x="154.2" y="178.4">gain</text>
<text x="158.1" y="174.3">gain</text>
<text x="159.4" y="178.4">of</text>
<text x="162.5" y="178.4">2</text>
<text x="163.3" y="174.3">(&lt;=</text>
<text x="164.9" y="178.4">can</text>
<text x="168.5" y="174.3">2)!</text>
<text x="169.4" y="178.4">be</text>
<text x="145.6" y="180.4">too</text>
<text x="149.8" y="180.4">much</text>
<text x="149.8" y="182.5">ohms)</text>
<text x="156" y="180.4">for</text>
<text x="156.8" y="182.5">earphones!</text>
<text x="159.9" y="180.4">Aria</text>
<text x="164.7" y="180.4">2</text>
<text x="167.1" y="180.4">(~33</text>
<text x="144.2" y="186.6">With</text>
<text x="148.3" y="188.6">max.</text>
<text x="149.3" y="186.6">PCM5102A,</text>
<text x="153.9" y="188.6">gain</text>
<text x="159.2" y="188.6">of</text>
<text x="160.9" y="186.6">we</text>
<text x="162.2" y="188.6">1</text>
<text x="164.5" y="186.6">can</text>
<text x="164.6" y="188.6">here!</text>
<text x="169.1" y="186.6">have</text>
<text x="142.2" y="192.7">Note:</text>
<text x="148.2" y="192.7">INA1620</text>
<text x="157.3" y="192.7">has</text>
<text x="161.8" y="192.7">gain</text>
<text x="167" y="192.7">set</text>
<text x="171" y="192.7">to</text>
<text x="174" y="192.7">2.</text>
</g>
<g font-size="1.8" fill="#a90000">
<text x="191.1" y="51.8">1</text>
<text x="206.3" y="51.8">5</text>
<text x="107.2" y="58.2">1</text>
<text x="119.1" y="54.7" transform="rotate(-90 119.1 54.7)">22</text>
<text x="121.7" y="54.7" transform="rotate(-90 121.7 54.7)">21</text>
<text x="133.3" y="58.2">20</text>
<text x="206.3" y="55.6">3</text>
<text x="206.3" y="58.2">4</text>
<text x="219.6" y="58.2">1</text>
<text x="219.6" y="55.6">2</text>
<text x="231.1" y="55.6">1</text>
<text x="231.1" y="58.2">2</text>
<text x="107.2" y="60.7">2</text>
<text x="107.2" y="63.2">3</text>
<text x="107.2" y="65.8">4</text>
<text x="133.3" y="60.7">19</text>
<text x="133.3" y="63.2">18</text>
<text x="133.3" y="65.8">17</text>
<text x="191.1" y="62">2</text>
<text x="206.3" y="62">6</text>
<text x="107.2" y="68.3">5</text>
<text x="107.2" y="70.9">6</text>
<text x="133.3" y="68.3">16</text>
<text x="133.3" y="70.9">15</text>
<text x="107.2" y="73.4">7</text>
<text x="107.2" y="75.9">8</text>
<text x="133.3" y="73.4">14</text>
<text x="133.3" y="75.9">13</text>
<text x="106.6" y="81">10</text>
<text x="107.2" y="78.5">9</text>
<text x="133.3" y="78.5">12</text>
<text x="133.3" y="81">11</text>
<text x="40.4" y="126.4" transform="rotate(-90 40.4 126.4)">8</text>
<text x="42.9" y="126.4" transform="rotate(-90 42.9 126.4)">7</text>
<text x="45.5" y="126.4" transform="rotate(-90 45.5 126.4)">6</text>
<text x="48" y="126.4" transform="rotate(-90 48 126.4)">5</text>
<text x="53.1" y="126.4" transform="rotate(-90 53.1 126.4)">8</text>
<text x="55.6" y="126.4" transform="rotate(-90 55.6 126.4)">7</text>
<text x="58.2" y="126.4" transform="rotate(-90 58.2 126.4)">6</text>
<text x="60.7" y="126.4" transform="rotate(-90 60.7 126.4)">5</text>
<text x="40.4" y="134.1" transform="rotate(-90 40.4 134.1)">1</text>
<text x="42.9" y="134.1" transform="rotate(-90 42.9 134.1)">2</text>
<text x="45.5" y="134.1" transform="rotate(-90 45.5 134.1)">3</text>
<text x="48" y="134.1" transform="rotate(-90 48 134.1)">4</text>
<text x="53.1" y="134.1" transform="rotate(-90 53.1 134.1)">1</text>
<text x="55.6" y="134.1" transform="rotate(-90 55.6 134.1)">2</text>
<text x="58.2" y="134.1" transform="rotate(-90 58.2 134.1)">3</text>
<text x="60.7" y="134.1" transform="rotate(-90 60.7 134.1)">4</text>
<text x="147.9" y="134.4">2</text>
<text x="153.4" y="133.1" transform="rotate(-90 153.4 133.1)">8</text>
<text x="160.6" y="136.9">1</text>
<text x="147.9" y="139.4">3</text>
<text x="153.4" y="142.6" transform="rotate(-90 153.4 142.6)">4</text>
<text x="213.9" y="142">1</text>
<text x="223.3" y="139.1" transform="rotate(-90 223.3 139.1)">8</text>
<text x="231.7" y="142">5</text>
<text x="40.4" y="146.7" transform="rotate(-90 40.4 146.7)">10</text>
<text x="42.9" y="146.1" transform="rotate(-90 42.9 146.1)">9</text>
<text x="45.5" y="146.1" transform="rotate(-90 45.5 146.1)">8</text>
<text x="48" y="146.1" transform="rotate(-90 48 146.1)">7</text>
<text x="50.5" y="146.1" transform="rotate(-90 50.5 146.1)">6</text>
<text x="53.1" y="146.1" transform="rotate(-90 53.1 146.1)">5</text>
<text x="55.6" y="146.1" transform="rotate(-90 55.6 146.1)">4 +3.3V</text>
<text x="58.2" y="146.1" transform="rotate(-90 58.2 146.1)">3</text>
<text x="60.7" y="146.1" transform="rotate(-90 60.7 146.1)">2</text>
<text x="63.2" y="146.1" transform="rotate(-90 63.2 146.1)">1</text>
<text x="84.4" y="144.5">6</text>
<text x="84.4" y="147.1">5</text>
<text x="84.4" y="149.6">4</text>
<text x="104.1" y="144.5">15</text>
<text x="104.1" y="147.1">14</text>
<text x="104.1" y="149.6">13</text>
<text x="183.4" y="149.6">2</text>
<text x="183.4" y="147.1">4</text>
<text x="213.9" y="144.5">2</text>
<text x="213.9" y="147.1">3</text>
<text x="231.7" y="144.5">6</text>
<text x="231.7" y="147.1">7</text>
<text x="84.4" y="152.1">3</text>
<text x="104.1" y="152.1">12</text>
<text x="104.1" y="154.7">11</text>
<text x="147.9" y="154.7">5</text>
<text x="183.4" y="152.1">3</text>
<text x="223.3" y="151.8" transform="rotate(-90 223.3 151.8)">4</text>
<text x="84.4" y="157.2">1</text>
<text x="104.1" y="157.2">10</text>
<text x="104.7" y="159.8">9</text>
<text x="147.9" y="159.8">6</text>
<text x="160.6" y="157.2">7</text>
<text x="104.7" y="162.3">8</text>
<text x="104.7" y="164.8">7</text>
</g>
<g font-size="1.5" fill="#840000">
<text x="102.1" y="59.3">SDA</text>
<text x="102.2" y="61.8">SCL</text>
<text x="137.1" y="82.1">SD_CLK</text>
<text x="29.3" y="140.6">SD_CLK</text>
<text x="234.9" y="143.1">SDA</text>
<text x="234.9" y="145.6">SCL</text>
</g>
<g font-size="1.4" fill="#a90000">
<text x="125.1" y="37.8">2</text>
<text x="131.6" y="40.4">COM</text>
<text x="125.1" y="42.9">1</text>
<text x="77.9" y="63.2">2</text>
<text x="86" y="63.2">1</text>
<text x="86" y="69.6">1</text>
<text x="88.6" y="82.9" transform="rotate(-90 88.6 82.9)">2</text>
<text x="96.3" y="82.9" transform="rotate(-90 96.3 82.9)">2</text>
<text x="102.6" y="82.9" transform="rotate(-90 102.6 82.9)">2</text>
<text x="88.6" y="91" transform="rotate(-90 88.6 91)">1</text>
<text x="96.3" y="91" transform="rotate(-90 96.3 91)">1</text>
<text x="102.6" y="91" transform="rotate(-90 102.6 91)">1</text>
</g>
<g font-size="1.4" fill="#006464">
<text x="126.3" y="41.4">COM</text>
<text x="129.3" y="38.8">2</text>
<text x="129.3" y="43.9">1</text>
<text x="154.4" y="136.5" transform="rotate(-90 154.4 136.5)">V+</text>
<text x="154.4" y="140.1" transform="rotate(-90 154.4 140.1)">V-</text>
</g>
<text font-size="1.4" fill="#840000" x="77.9" y="69.6">2</text>
</svg>
